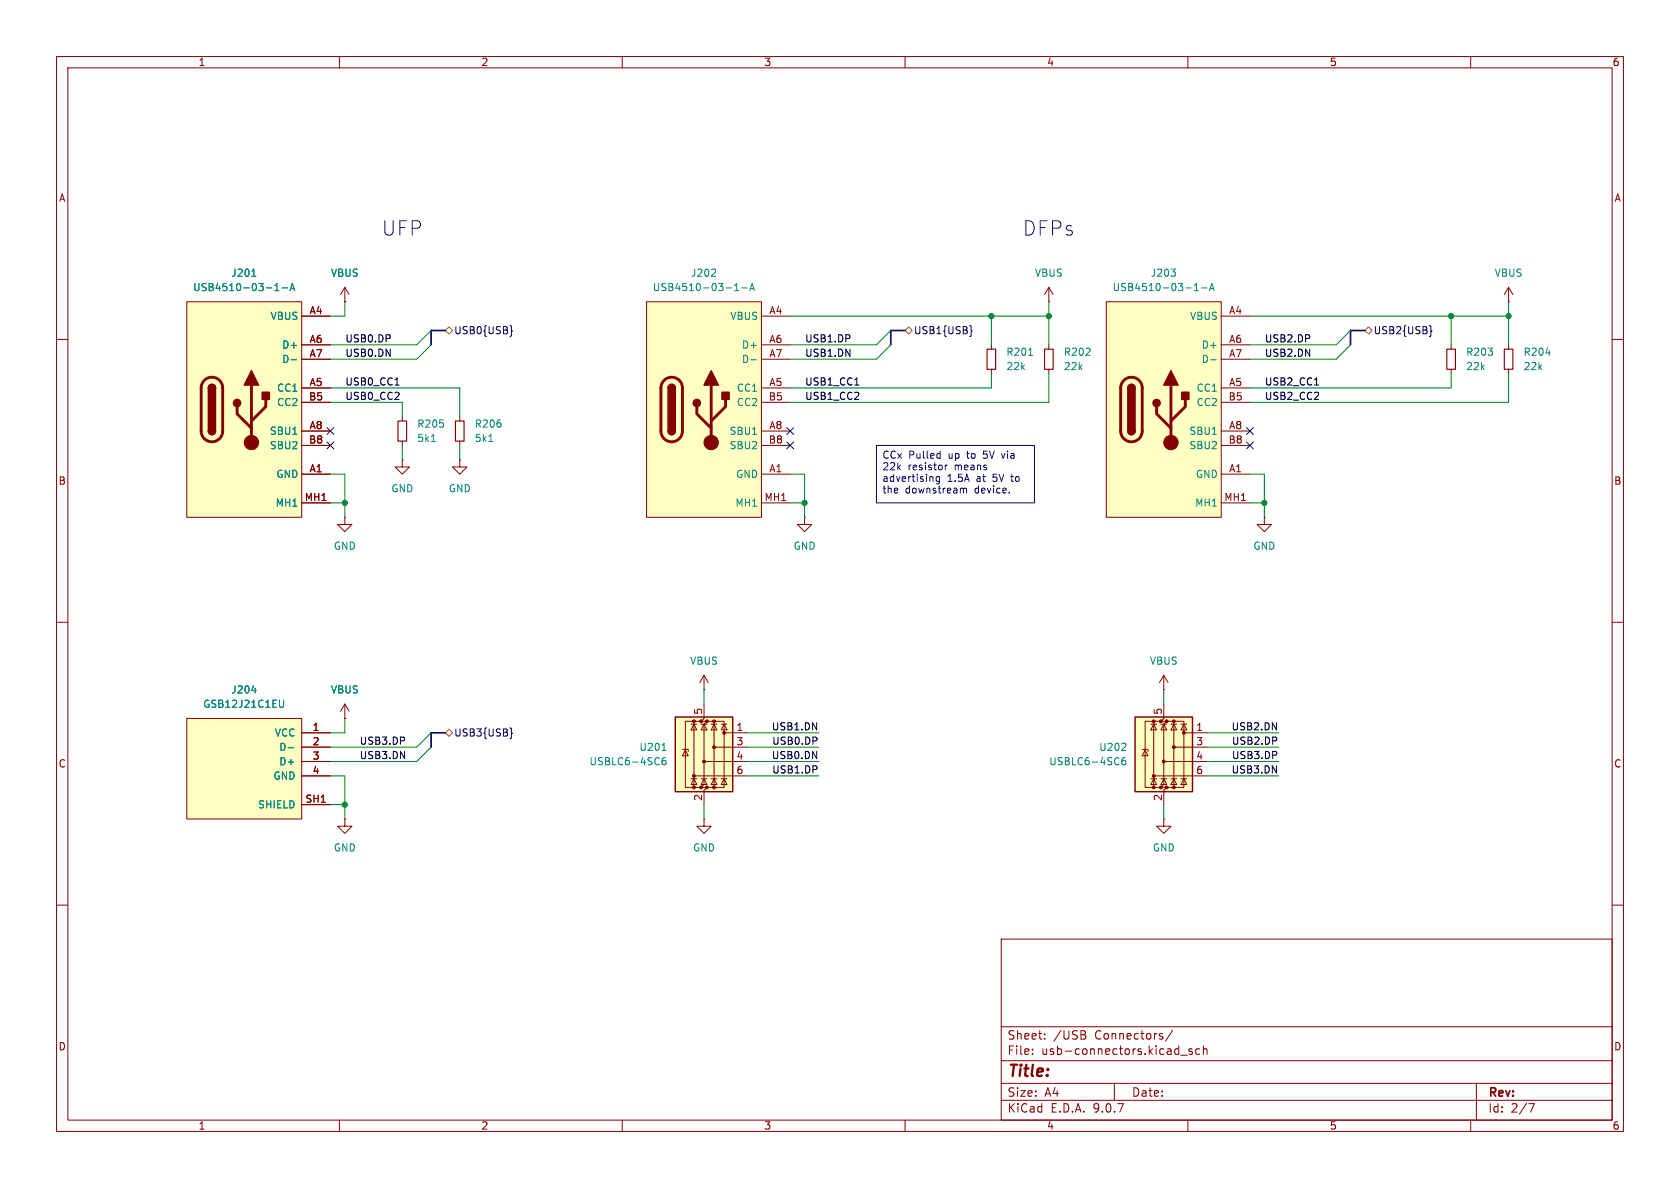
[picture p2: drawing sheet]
<svg xmlns="http://www.w3.org/2000/svg" width="297mm" height="210mm" viewBox="0 0 297 210" stroke-linecap="round" stroke-linejoin="round" font-family="sans-serif">
<path d="M0 0h297v210h-297z" fill="#fff" stroke="#fff" stroke-width=".18"/>
<g fill="none" stroke="#840000" stroke-width=".18">
<path d="M10 10h277v190h-277zM12 12h273v186h-273zM60 10v2M110 10v2M160 10v2M210 10v2M260 10v2M185.4 53.3h.1M185.4 50.8v2.5M185.4 50.8l-.7 1.3M185.4 50.8l.8 1.3M266.7 53.3h.1"/>
<path d="M266.7 50.8l-.8 1.3M266.7 50.8l.8 1.3M266.7 50.8v2.5M10 60h2M185.4 61v.7M185.4 65.3v.7M266.7 61v.7M266.7 65.3v.7M285 60h2M142.2 91.4v1.3h1.3l-1.3 1.3-1.2-1.3h1.2M142.2 91.4h.1M223.5 91.4v1.3h1.3l-1.3 1.3-1.3-1.3h1.3"/>
<path d="M223.5 91.4h.1M10 110h2M205.7 119.4l.8 1.3M205.7 119.4l-.7 1.3M205.7 119.4v2.5M285 110h2M205.7 121.9h.1M10 160h2M177 166h108v32h-108zM285 160h2M60 198v2M110 198v2"/>
<path d="M160 198v2M177 194.5h108M177 191.5h108M177 187.5h108M177 181.5h108M182.5 186.3v.1M182.5 185.5v.1M184.7 183.6v.1M184.7 182.8v.1M191.6 182.9a.4 .4 0 0 1 .4 .4 .4 .4 0 0 1-.3 .4M191.7 182.3l.2 .2-.2 .3M197 191.5v3"/>
<path d="M207.3 182.1l-1.3 2M208.7 186.5h1.2M210 198v2M210.7 185.5l-.3-.1-.2 .2v.2l.5 .2v.3h-.5M212.1 185.5l-.4-.1-.3 .3v.4l.1 .2h.6M212.7 185.5l.3-.1 .3 .1 .1 .9M212.7 184.9v1.5M260 198v2M261 191.5v6.5M270.2 195.1h1l-.6 1.5"/>
</g>
<path d="M184.7 61.7h1.5v3.6h-1.5zM265.9 61.7h1.6v3.6h-1.6z" fill="none" stroke="#840000" stroke-width=".2"/>
<path d="M273.3 62.4h.8" fill="none" stroke="#008484" stroke-width=".18"/>
<path d="M114.3 53.3h20.3v38.1h-20.3z" fill="#ffffc2"/>
<path d="M117.4 67.2a1.9 1.9 0 0 1 2.1-.4 1.9 1.9 0 0 1 1.1 1.8v7.6a1.91 1.91 0 0 1-1.9 1.9 1.91 1.91 0 0 1-1.9-1.9v-7.8l.2-.6zM123.2 71.9v1.3l2.5 2.5M125.7 68.1v10.1M128.3 70.6v1.3l-2.6 2.5" fill="none" stroke="#840000" stroke-width=".51"/>
<g fill="#840000" stroke="#840000" stroke-width=".25">
<path d="M118.1 68.6h1.3v7.6h-1.3z"/>
<path d="M118.3 68.1a.64 .64 0 0 1 .7-.1 .64 .64 0 0 1 .4 .6h-1.3z"/>
<path d="M118.1 76.2h1.3a.64 .64 0 0 1-.7 .6 .64 .64 0 0 1-.6-.6z"/>
<path d="M125.7 65.5l1.3 2.6h-2.5z"/>
<path d="M127.6 69.3h1.3v1.3h-1.3z"/>
<circle cx="123.2" cy="71.2" r=".63"/>
</g>
<path d="M118.1 68.6a.64 .64 0 0 1 .6-.7 .64 .64 0 0 1 .7 .7M118.1 76.2a.64 .64 0 0 0 .6 .6 .64 .64 0 0 0 .7-.6" fill="none" stroke="#840000" stroke-width=".25"/>
<g fill="none" stroke="#840000" stroke-width=".18">
<path d="M61 53.3h.1M61 50.8l-.8 1.3M61 50.8l.7 1.3M61 50.8v2.5M114.3 53.3h20.3v38.1h-20.3zM134.6 55.9h5.1M71.1 73.7v.7M71.1 78v.7M81.3 73.7v.7M81.3 78v.7M134.6 61h5.1M134.6 63.5h5.1"/>
<path d="M134.6 68.6h5.1M134.6 71.1h5.1M134.6 76.2h5.1M134.6 78.7h5.1M71.1 81.3v1.3h1.3l-1.3 1.2-1.3-1.2h1.3M71.1 81.3h.1M81.3 81.3v1.3h1.2l-1.2 1.2-1.3-1.2h1.3M81.3 81.3h.1M134.6 83.8h5.1M134.6 88.9h5.1M124.5 119.4l.7 1.3M124.5 119.4l-.8 1.3"/>
<path d="M124.5 119.4v2.5M124.5 121.9h.1"/>
</g>
<circle cx="125.7" cy="78.2" r="1.27" fill="#840000" stroke="#840000" stroke-width=".18"/>
<path d="M126.4 47.6l.1 .2v.3l-.8 .7h.8M129.9 51.4h.7M129.9 50.5l.3-.4v1.3M131.1 50.9h1M132.5 51.4l.5-1.3 .4 1.3M132.7 51h.6M76.3 78h.7M86.4 78h.7M132.7 63.6h1" fill="none" stroke="#008484" stroke-width=".18"/>
<path d="M70.4 74.4h1.5v3.6h-1.5zM80.5 74.4h1.5v3.6h-1.5z" fill="none" stroke="#840000" stroke-width=".2"/>
<path d="M119.4 126.7h10.1v13.3h-10.1z" fill="#ffffc2"/>
<g fill="#840000" stroke="#840000" stroke-width=".18">
<circle cx="128" cy="129.5" r=".25"/>
<circle cx="126.2" cy="127.5" r=".25"/>
<circle cx="126.2" cy="132.1" r=".25"/>
<circle cx="126.2" cy="139.2" r=".25"/>
<circle cx="125" cy="127.5" r=".25"/>
<circle cx="125" cy="139.2" r=".25"/>
<circle cx="124.5" cy="134.6" r=".25"/>
<circle cx="124" cy="127.5" r=".25"/>
<circle cx="124" cy="139.2" r=".25"/>
<circle cx="122.7" cy="127.5" r=".25"/>
<circle cx="122.7" cy="137.2" r=".25"/>
<circle cx="122.7" cy="139.2" r=".25"/>
</g>
<g fill="none" stroke="#840000" stroke-width=".18">
<path d="M256.5 61v.7M256.5 65.3v.7M120.6 132.5h1.1v.3M121.2 132.6l.5 1h-1.1zM122.2 137.7h1M122.2 128h1M122.7 137.7l.5 1h-1zM122.7 127.5h-1.5v11.7h1.5M122.7 128l.5 1h-1zM122.7 137.2h9.4M124 137.7h1M124 128h1"/>
<path d="M124 139.2h1M124.5 128l.5 1h-1zM124.5 137.7l.5 1h-1zM124.5 134.6h7.6M124.5 124.5v2.5l-.5 .5M125 127.5h-2.3v11.7h1.3M125 127.5h1.2v11.7h-1.2l-.5 .5v2.5M125 127.5l-.5 .5v10.7l-.5 .5M125.7 137.7h1M125.7 128h1M126.2 128l.5 1h-1zM126.2 137.7l.5 1h-1z"/>
<path d="M126.2 127.5h1.8v11.7h-1.8M126.2 132.1h5.9M127.5 137.7h1M127.5 128h1M128 128l.5 1h-1zM128 137.7l.5 1h-1zM128 129.5h4.1"/>
</g>
<path d="M119.4 126.7h10.1v13.3h-10.1z" fill="none" stroke="#840000" stroke-width=".25"/>
<path d="M117 132.7h.8M117.6 133.9l-.3 .1a.86 .86 0 0 0 0 1.2l.4-.1 .1-.4-.3-.3h-.2l-.3 .3" fill="none" stroke="#008484" stroke-width=".18"/>
<path d="M255.8 61.7h1.5v3.6h-1.5z" fill="none" stroke="#840000" stroke-width=".2"/>
<path d="M200.7 126.7h10.1v13.3h-10.1z" fill="#ffffc2"/>
<g fill="#840000" stroke="#840000" stroke-width=".18">
<circle cx="209.3" cy="129.5" r=".25"/>
<circle cx="207.5" cy="127.5" r=".25"/>
<circle cx="207.5" cy="132.1" r=".25"/>
<circle cx="207.5" cy="139.2" r=".25"/>
<circle cx="206.2" cy="127.5" r=".25"/>
<circle cx="206.2" cy="139.2" r=".25"/>
<circle cx="205.7" cy="134.6" r=".25"/>
<circle cx="205.2" cy="127.5" r=".25"/>
<circle cx="205.2" cy="139.2" r=".25"/>
<circle cx="204" cy="127.5" r=".25"/>
<circle cx="204" cy="137.2" r=".25"/>
<circle cx="204" cy="139.2" r=".25"/>
</g>
<g fill="none" stroke="#840000" stroke-width=".18">
<path d="M201.9 132.5h1v.3M202.4 132.6l.5 1h-1zM203.5 137.7h1M203.5 128h1M204 137.7l.5 1h-1zM204 127.5h-1.6v11.7h1.6M204 128l.5 1h-1zM204 137.2h9.4M205.2 137.7h1M205.2 128h1M205.2 139.2h1M205.7 128l.5 1h-1z"/>
<path d="M205.7 137.7l.5 1h-1zM205.7 134.6h7.7M205.7 124.5v2.5l-.5 .5M206.2 127.5h-2.2v11.7h1.2M206.2 127.5h1.3v11.7h-1.3l-.5 .5v2.5M206.2 127.5l-.5 .5v10.7l-.5 .5M207 137.7h1M207 128h1M207.5 128l.5 1h-1zM207.5 137.7l.5 1h-1zM207.5 127.5h1.8v11.7h-1.8M207.5 132.1h5.9"/>
<path d="M208.8 137.7h1M208.8 128h1M209.3 128l.5 1h-1zM209.3 137.7l.5 1h-1zM209.3 129.5h4.1M61 144.8v1.3h1.2l-1.2 1.2-1.3-1.2h1.3M61 144.8h.1M205.7 144.8v1.3h-1.2l1.2 1.2 1.3-1.2h-1.3M205.7 144.8h.1"/>
</g>
<path d="M200.7 126.7h10.1v13.3h-10.1z" fill="none" stroke="#840000" stroke-width=".25"/>
<path d="M198.3 132.7h.7M198.9 133.9l-.3 .1a.86 .86 0 0 0 0 1.2l.4-.1v-.4l-.2-.3h-.2l-.3 .3M199 131.5v.4" fill="none" stroke="#008484" stroke-width=".18"/>
<path d="M33 127h20.3v17.8h-20.3z" fill="#ffffc2"/>
<path d="M33 127h20.3v17.8h-20.3zM53.3 129.5h5.1M53.3 132.1h5.1M53.3 134.6h5.1M53.3 137.2h5.1M53.3 142.2h5.1M124.5 144.8v1.3h-1.3l1.3 1.2 1.2-1.2h-1.2M124.5 144.8h.1" fill="none" stroke="#840000" stroke-width=".18"/>
<path d="M44.5 122.1h.8M50.1 123.8v1.1l-.2 .1h-.4M51 132.2h.9" fill="none" stroke="#008484" stroke-width=".18"/>
<path d="M195.6 53.3h20.3v38.1h-20.3z" fill="#ffffc2"/>
<path d="M198.7 67.2a1.9 1.9 0 0 1 2-.4 1.9 1.9 0 0 1 1.2 1.8v7.6a1.91 1.91 0 0 1-1.9 1.9 1.91 1.91 0 0 1-1.9-1.9v-7.8l.2-.6zM204.5 71.9v1.3l2.5 2.5M207 68.1v10.1M209.5 70.6v1.3l-2.5 2.5" fill="none" stroke="#840000" stroke-width=".51"/>
<g fill="#840000" stroke="#840000" stroke-width=".25">
<path d="M199.4 68.6h1.3v7.6h-1.3z"/>
<path d="M199.6 68.1a.64 .64 0 0 1 .7-.1 .64 .64 0 0 1 .4 .6h-1.3z"/>
<path d="M199.4 76.2h1.3a.64 .64 0 0 1-.7 .6 .64 .64 0 0 1-.6-.6z"/>
<path d="M207 65.5l1.3 2.6h-2.6z"/>
<path d="M208.9 69.3h1.3v1.3h-1.3z"/>
<circle cx="204.5" cy="71.2" r=".63"/>
</g>
<path d="M199.4 68.6a.64 .64 0 0 1 .6-.7 .64 .64 0 0 1 .7 .7M199.4 76.2a.64 .64 0 0 0 .6 .6 .64 .64 0 0 0 .7-.6" fill="none" stroke="#840000" stroke-width=".25"/>
<g fill="none" stroke="#840000" stroke-width=".18">
<path d="M195.6 53.3h20.3v38.1h-20.3zM215.9 55.9h5.1M175.3 61v.7M175.3 65.3v.7M215.9 61h5.1M215.9 63.5h5.1M215.9 68.6h5.1M215.9 71.1h5.1M215.9 76.2h5.1M215.9 78.7h5.1M61 91.4v1.3h1.2l-1.2 1.3-1.3-1.3h1.3M61 91.4h.1"/>
<path d="M215.9 83.8h5.1M215.9 88.9h5.1M61 127h.1M61 124.5l-.8 1.2M61 124.5l.7 1.2M61 124.5v2.5"/>
</g>
<circle cx="207" cy="78.2" r="1.27" fill="#840000" stroke="#840000" stroke-width=".18"/>
<path d="M207 47.6h.8l-.4 .5M207.7 48.1l.1 .2-.1 .5M211.2 51.4h.7M211.2 50.5l.3-.4v1.3M212.4 50.9h1M213.8 51.4l.4-1.3 .5 1.3M213.9 51h.6M181.8 62.8h.8M214 63.6h1" fill="none" stroke="#008484" stroke-width=".18"/>
<path d="M174.5 61.7h1.5v3.6h-1.5z" fill="none" stroke="#840000" stroke-width=".2"/>
<path d="M33 53.3h20.3v38.1h-20.3z" fill="#ffffc2"/>
<path d="M36.1 67.2a1.9 1.9 0 0 1 2.1-.4 1.9 1.9 0 0 1 1.2 1.8v7.6a1.91 1.91 0 0 1-1.9 1.9 1.91 1.91 0 0 1-1.9-1.9v-7.8l.1-.6zM41.9 71.9v1.3l2.5 2.5M44.4 68.1v10.1M47 70.6v1.3l-2.6 2.5" fill="none" stroke="#840000" stroke-width=".51"/>
<g fill="#840000" stroke="#840000" stroke-width=".25">
<path d="M36.8 68.6h1.3v7.6h-1.3z"/>
<path d="M37 68.1a.64 .64 0 0 1 .7-.1 .64 .64 0 0 1 .4 .6h-1.3z"/>
<path d="M36.8 76.2h1.3a.64 .64 0 0 1-.6 .6 .64 .64 0 0 1-.7-.6z"/>
<path d="M44.4 65.5l1.3 2.6h-2.5z"/>
<path d="M46.4 69.3h1.2v1.3h-1.2z"/>
<circle cx="41.9" cy="71.2" r=".63"/>
</g>
<path d="M36.8 68.6a.64 .64 0 0 1 .7-.7 .64 .64 0 0 1 .6 .7M36.8 76.2a.64 .64 0 0 0 .7 .6 .64 .64 0 0 0 .6-.6" fill="none" stroke="#840000" stroke-width=".25"/>
<g fill="none" stroke="#840000" stroke-width=".18">
<path d="M33 53.3h20.3v38.1h-20.3zM53.3 55.9h5.1M61 53.3h.1M53.3 61h5.1M53.3 63.5h5.1M53.3 68.6h5.1M53.3 71.1h5.1M53.3 76.2h5.1M53.3 78.7h5.1M53.3 83.8h5.1M53.3 88.9h5.1M53.3 129.5h5.1"/>
<path d="M53.3 132.1h5.1M53.3 134.6h5.1M53.3 137.2h5.1M61 127h.1M53.3 142.2h5.1"/>
</g>
<circle cx="44.4" cy="78.2" r="1.27" fill="#840000" stroke="#840000" stroke-width=".18"/>
<path d="M44.5 48.8h.7M48.6 51.4h.7M48.6 50.5l.4-.4v1.3M49.9 50.9h.9M51.3 51.4l.4-1.3 .4 1.3M51.4 51h.6M51.5 63.6h.9M44.5 122.1h.8M50.1 123.8v1.1l-.2 .1h-.4M51 132.2h.9" fill="none" stroke="#008484" stroke-width=".18"/>
<g fill="none" stroke="#000084" stroke-width=".18">
<path d="M90.2 57.5l.2 .2v.6l.2 .2-.2 .2v.6l-.2 .2M171.4 57.5l.3 .2v.6l.2 .2-.2 .2v.6l-.3 .2M252.7 57.5l.3 .2v.6l.1 .2-.1 .2v.6l-.3 .2M57.8 78.1l1.2 1.2M57.8 75.6l1.2 1.2M59 78.1l-1.2 1.2M59 75.6l-1.2 1.2M139.1 78.1l1.2 1.2M139.1 75.6l1.2 1.2M140.3 78.1l-1.2 1.2M140.3 75.6l-1.2 1.2M220.4 75.6l1.2 1.2"/>
<path d="M220.4 78.1l1.2 1.2M221.6 75.6l-1.2 1.2M221.6 78.1l-1.2 1.2M90.2 128.7l.2 .1v.7l.2 .1-.2 .2v.6l-.2 .2"/>
</g>
<path d="M78.7 58.4l.7-.6 .6 .6-.6 .7zM160 58.4l.7-.6 .6 .6-.6 .7zM241.3 58.4l.6-.6 .7 .6-.7 .7zM78.7 129.5l.7-.6 .6 .6-.6 .7z" fill="none" stroke="#848400" stroke-width=".18"/>
<path d="M69.8 68.1h.8M151.1 68.1h.7M232.4 68.1h.7" fill="none" stroke="#000" stroke-width=".18"/>
<path d="M78.7 58.4h-2.5v2.6M160 58.4h-2.5v2.6M241.3 58.4h-2.5v2.6M78.7 129.5h-2.5v2.6" fill="none" stroke="#000084" stroke-width=".3"/>
<g fill="none" stroke="#008400" stroke-width=".18">
<path d="M61 53.3v2.6h-2.6M76.2 58.4l-2.5 2.6h-15.3M139.7 55.9h45.7M157.5 58.4l-2.6 2.6h-15.2M175.3 55.9v5.1M185.4 53.3v7.7M221 55.9h45.7M238.8 58.4l-2.6 2.6h-15.2M256.5 55.9v5.1M266.7 53.3v7.7M58.4 68.6h22.9v5.1M58.4 71.1h12.7v2.6"/>
<path d="M71.1 78.7v2.6M76.2 61l-2.5 2.5h-15.3M81.3 78.7v2.6M157.5 61l-2.6 2.5h-15.2M175.3 66v2.6h-35.6M185.4 66v5.1h-45.7M238.8 61l-2.6 2.5h-15.2M256.5 66v2.6h-35.5M266.7 66v5.1h-45.7M58.4 83.8h2.6v7.6M58.4 88.9h2.6M139.7 83.8h2.5v7.6"/>
<path d="M139.7 88.9h2.5M221 83.8h2.5v7.6M221 88.9h2.5M58.4 137.2h2.6v7.6M61 127v2.5h-2.6M76.2 132.1l-2.5 2.5h-15.3M76.2 129.5l-2.5 2.6h-15.3M124.5 121.9v2.6M132.1 137.2h12.7M132.1 134.6h12.7M132.1 129.5h12.7M132.1 132.1h12.7"/>
<path d="M205.7 121.9v2.6M213.4 137.2h12.7M213.4 134.6h12.7M213.4 129.5h12.7M213.4 132.1h12.7M58.4 142.2h2.6M124.5 142.2v2.6M205.7 142.2v2.6"/>
</g>
<path d="M154.9 78.7h28v10.2h-28zM166.2 79.7v1.3M165.9 80.2h.3M166.1 84.3v1l-.2 .2h-.4M166.1 84.3h-.4l-.2 .2 .1 .5h.5M166.2 81h-.3M167.1 82.2v.9M167.4 82.2l-.3 .3M170.1 86.3l.2 .2M170.3 86.5v.6M170.3 86.5l.2-.2 .3 .1 .1 .7M177 80.2l.3 .8" fill="none" stroke="#0000c2" stroke-width=".18"/>
<g fill="#008400" stroke="#008400" stroke-width=".18">
<circle cx="256.5" cy="55.9" r=".46"/>
<circle cx="266.7" cy="55.9" r=".46"/>
<circle cx="61" cy="88.9" r=".46"/>
<circle cx="175.3" cy="55.9" r=".46"/>
<circle cx="223.5" cy="88.9" r=".46"/>
<circle cx="185.4" cy="55.9" r=".46"/>
<circle cx="61" cy="142.2" r=".46"/>
<circle cx="142.2" cy="88.9" r=".46"/>
</g>
<g font-size="3.5" fill="#0000c2">
<text x="67.5" y="41.9">UFP</text>
<text x="180.8" y="41.9">DFPs</text>
</g>
<text font-size="2.8" fill="#840000" x="178" y="190.9">Title:</text>
<g font-size="2.1" fill="#840000">
<text x="178" y="184">Sheet:</text>
<text x="186.2" y="184">/USB</text>
<text x="193.6" y="184">Connectors/</text>
<text x="178" y="186.7">File:</text>
<text x="184.1" y="186.7">usb-connectors.kicad_sch</text>
<text x="178" y="196.9">KiCad</text>
<text x="178" y="194.1">Size:</text>
<text x="184.7" y="194.1">A4</text>
<text x="185.7" y="196.9">E.D.A.</text>
<text x="193.3" y="196.9">9.0.7</text>
<text x="200" y="194.1">Date:</text>
<text x="263" y="194.3">Rev:</text>
<text x="263" y="196.9">Id:</text>
<text x="267.1" y="196.9">2/7</text>
</g>
<g font-size="1.8" fill="#840000">
<text x="35" y="11.9">1</text>
<text x="85" y="11.9">2</text>
<text x="135" y="11.9">3</text>
<text x="185" y="11.9">4</text>
<text x="235" y="11.9">5</text>
<text x="285" y="11.9">6</text>
<text x="10.3" y="35.9">A</text>
<text x="285.3" y="35.9">A</text>
<text x="54.6" y="55.6">A4</text>
<text x="135.9" y="55.6">A4</text>
<text x="217.2" y="55.6">A4</text>
<text x="54.6" y="60.7">A6</text>
<text x="54.6" y="63.2">A7</text>
<text x="135.9" y="60.7">A6</text>
<text x="135.9" y="63.2">A7</text>
<text x="217.2" y="60.7">A6</text>
<text x="217.2" y="63.2">A7</text>
<text x="54.5" y="70.9">B5</text>
<text x="54.6" y="68.3">A5</text>
<text x="135.8" y="70.9">B5</text>
<text x="135.9" y="68.3">A5</text>
<text x="217.1" y="70.9">B5</text>
<text x="217.2" y="68.3">A5</text>
<text x="54.6" y="75.9">A8</text>
<text x="135.9" y="75.9">A8</text>
<text x="217.2" y="75.9">A8</text>
<text x="54.5" y="78.5">B8</text>
<text x="54.6" y="83.6">A1</text>
<text x="135.8" y="78.5">B8</text>
<text x="135.9" y="83.6">A1</text>
<text x="217.1" y="78.5">B8</text>
<text x="217.2" y="83.6">A1</text>
<text x="10.3" y="85.9">B</text>
<text x="53.8" y="88.6">MH1</text>
<text x="135.1" y="88.6">MH1</text>
<text x="216.3" y="88.6">MH1</text>
<text x="285.3" y="85.9">B</text>
<text x="55.2" y="129.3">1</text>
<text x="55.2" y="131.8">2</text>
<text x="124.2" y="126.4" transform="rotate(-90 124.2 126.4)">5</text>
<text x="130.1" y="129.3">1</text>
<text x="130.1" y="131.8">3</text>
<text x="205.5" y="126.4" transform="rotate(-90 205.5 126.4)">5</text>
<text x="211.4" y="129.3">1</text>
<text x="211.4" y="131.8">3</text>
<text x="10.3" y="135.9">C</text>
<text x="55.2" y="134.4">3</text>
<text x="55.2" y="136.9">4</text>
<text x="130.1" y="134.4">4</text>
<text x="130.1" y="136.9">6</text>
<text x="211.4" y="134.4">4</text>
<text x="211.4" y="136.9">6</text>
<text x="285.3" y="135.9">C</text>
<text x="53.9" y="142">SH1</text>
<text x="124.2" y="141.7" transform="rotate(-90 124.2 141.7)">2</text>
<text x="205.5" y="141.7" transform="rotate(-90 205.5 141.7)">2</text>
<text x="10.3" y="185.9">D</text>
<text x="285.3" y="185.9">D</text>
<text x="35" y="199.9">1</text>
<text x="85" y="199.9">2</text>
<text x="135" y="199.9">3</text>
<text x="185" y="199.9">4</text>
<text x="235" y="199.9">5</text>
<text x="285" y="199.9">6</text>
</g>
<g font-size="1.8" fill="#008484">
<text x="34" y="51.7">USB4510-03-1-A</text>
<text x="40.8" y="49.1">J201</text>
<text x="58.4" y="49.1">VBUS</text>
<text x="115.3" y="51.7">USB4510-03-1-A</text>
<text x="122.1" y="49.1">J202</text>
<text x="182.9" y="49.1">VBUS</text>
<text x="196.6" y="51.7">USB4510-03-1-A</text>
<text x="203.3" y="49.1">J203</text>
<text x="264.1" y="49.1">VBUS</text>
<text x="47.7" y="56.7">VBUS</text>
<text x="129" y="56.7">VBUS</text>
<text x="210.3" y="56.7">VBUS</text>
<text x="49.8" y="61.8">D+</text>
<text x="49.8" y="64.4">D-</text>
<text x="131.1" y="61.8">D+</text>
<text x="131.1" y="64.4">D-</text>
<text x="177.8" y="63.1">R201</text>
<text x="177.8" y="65.6">22k</text>
<text x="188" y="63.1">R202</text>
<text x="188" y="65.6">22k</text>
<text x="212.3" y="61.8">D+</text>
<text x="212.3" y="64.4">D-</text>
<text x="259.1" y="63.1">R203</text>
<text x="259.1" y="65.6">22k</text>
<text x="269.2" y="63.1">R204</text>
<text x="269.2" y="65.6">22k</text>
<text x="48.9" y="69.4">CC1</text>
<text x="48.9" y="72">CC2</text>
<text x="130.2" y="69.4">CC1</text>
<text x="130.2" y="72">CC2</text>
<text x="211.4" y="69.4">CC1</text>
<text x="211.4" y="72">CC2</text>
<text x="47.6" y="77.1">SBU1</text>
<text x="73.7" y="75.8">R205</text>
<text x="83.8" y="75.8">R206</text>
<text x="128.9" y="77.1">SBU1</text>
<text x="210.2" y="77.1">SBU1</text>
<text x="47.6" y="79.6">SBU2</text>
<text x="73.7" y="78.3">5k1</text>
<text x="83.8" y="78.3">5k1</text>
<text x="128.9" y="79.6">SBU2</text>
<text x="210.2" y="79.6">SBU2</text>
<text x="48.6" y="89.8">MH1</text>
<text x="48.8" y="84.7">GND</text>
<text x="69.1" y="87.2">GND</text>
<text x="79.2" y="87.2">GND</text>
<text x="129.9" y="89.8">MH1</text>
<text x="130" y="84.7">GND</text>
<text x="211.2" y="89.8">MH1</text>
<text x="211.3" y="84.7">GND</text>
<text x="58.9" y="97.4">GND</text>
<text x="140.2" y="97.4">GND</text>
<text x="221.5" y="97.4">GND</text>
<text x="121.9" y="117.7">VBUS</text>
<text x="203.2" y="117.7">VBUS</text>
<text x="35.8" y="125.3">GSB12J21C1EU</text>
<text x="40.8" y="122.8">J204</text>
<text x="58.4" y="122.8">VBUS</text>
<text x="48.5" y="130.4">VCC</text>
<text x="49.3" y="132.9">D-</text>
<text x="49.3" y="135.5">D+</text>
<text x="104.1" y="135.5">USBLC6-4SC6</text>
<text x="112.9" y="132.9">U201</text>
<text x="185.4" y="135.5">USBLC6-4SC6</text>
<text x="194.2" y="132.9">U202</text>
<text x="45.5" y="143.1">SHIELD</text>
<text x="48.3" y="138">GND</text>
<text x="58.9" y="150.7">GND</text>
<text x="122.4" y="150.7">GND</text>
<text x="203.7" y="150.7">GND</text>
</g>
<g font-size="1.8" fill="#000084">
<text x="80.2" y="59.3">USB0{USB}</text>
<text x="161.5" y="59.3">USB1{USB}</text>
<text x="242.8" y="59.3">USB2{USB}</text>
<text x="80.2" y="130.4">USB3{USB}</text>
</g>
<g font-size="1.8">
<text x="61" y="63.2">USB0.DN</text>
<text x="61" y="60.6">USB0.DP</text>
<text x="142.2" y="60.6">USB1.DP</text>
<text x="142.2" y="63.2">USB1.DN</text>
<text x="223.5" y="63.2">USB2.DN</text>
<text x="223.5" y="60.6">USB2.DP</text>
<text x="61" y="70.8">USB0_CC2</text>
<text x="61" y="68.2">USB0_CC1</text>
<text x="142.2" y="68.2">USB1_CC1</text>
<text x="142.2" y="70.8">USB1_CC2</text>
<text x="223.5" y="70.8">USB2_CC2</text>
<text x="223.5" y="68.2">USB2_CC1</text>
<text x="63.5" y="131.7">USB3.DP</text>
<text x="136.4" y="129.2">USB1.DN</text>
<text x="136.4" y="131.7">USB0.DP</text>
<text x="217.6" y="129.2">USB2.DN</text>
<text x="217.7" y="131.7">USB2.DP</text>
<text x="63.5" y="134.3">USB3.DN</text>
<text x="136.4" y="134.3">USB0.DN</text>
<text x="136.4" y="136.8">USB1.DP</text>
<text x="217.6" y="136.8">USB3.DN</text>
<text x="217.7" y="134.3">USB3.DP</text>
</g>
<g font-size="1.8" fill="#0000c2">
<text x="155.9" y="81.4">CCx</text>
<text x="155.9" y="83.5">22k</text>
<text x="160.5" y="83.5">resistor</text>
<text x="160.6" y="81.4">Pulled</text>
<text x="167.8" y="81.4">up</text>
<text x="168.9" y="83.5">means</text>
<text x="171.3" y="81.4">to</text>
<text x="174.3" y="81.4">5V</text>
<text x="177.8" y="81.4">via</text>
<text x="155.9" y="85.5">advertising</text>
<text x="155.9" y="87.6">the</text>
<text x="160" y="87.6">downstream</text>
<text x="167.5" y="85.5">1.5A</text>
<text x="172.4" y="87.6">device.</text>
<text x="172.7" y="85.5">at</text>
<text x="175.8" y="85.5">5V</text>
<text x="179.3" y="85.5">to</text>
</g>
</svg>
